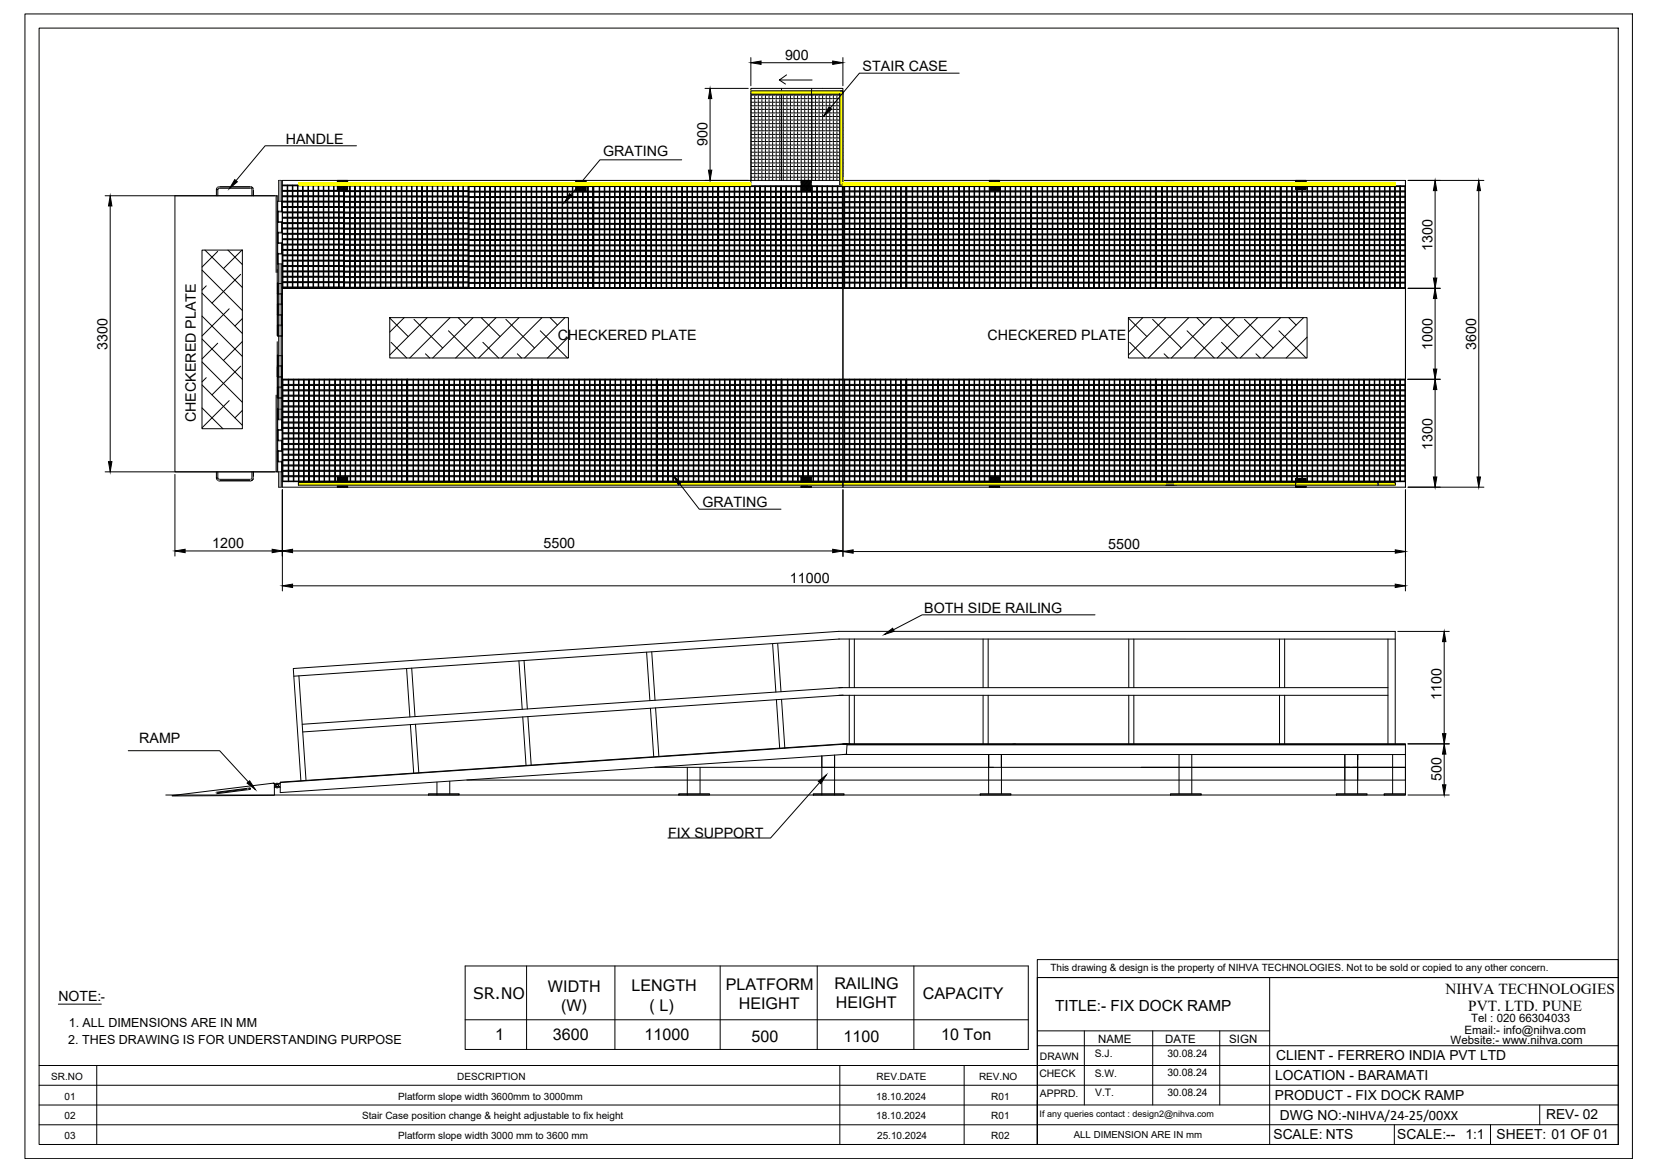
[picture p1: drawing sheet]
<svg xmlns="http://www.w3.org/2000/svg" width="1189mm" height="841mm" viewBox="0 0 1189 841" stroke-linecap="round" stroke-linejoin="round" font-family="sans-serif">
<!-- layer: 0 -->
<g fill="none" stroke="#000" stroke-width=".72">
<path d="M18 10h1153v821h-1153zM28 20h1133v801h-1133zM539 41v21M546 45h51M559 57l5 3M564 54l-5 3h24M605 41v21M688 53h-71l-21 25M506 63h31M509 71v51M539 67v1h2M539 69v2h2"/>
<path d="M539 72v1h2M539 74v2h2M539 77v2h2M539 79v2h2M542 67v1h1M542 69v2h1M542 72v1h1M542 74v2h1M542 77v2h1M542 79v2h1M544 67v1h2M544 69v2h2"/>
<path d="M544 72v1h2M544 74v2h2M544 77v2h2M544 79v2h2M547 67v1h1M547 69v2h1M547 72v1h1M547 74v2h1M547 77v2h1M547 79v2h1M549 67v1h2M549 69v2h2"/>
<path d="M549 72v1h2M549 74v2h2M549 77v2h2M549 79v2h2M552 67v1h2M552 69v2h2M552 72v1h2M552 74v2h2M552 77v2h2M552 79v2h2M554 67v1h2M554 69v2h2"/>
<path d="M554 72v1h2M554 74v2h2M554 77v2h2M554 79v2h2M557 67v1h2M557 69v2h2M557 72v1h2M557 74v2h2M557 77v2h2M557 79v2h2M559 67v1h2M559 69v2h2"/>
<path d="M559 72v1h2M559 74v2h2M559 77v2h2M559 79v2h2M561 63v66M562 67v1h2M562 69v2h2M562 72v1h2M562 74v2h2M562 77v2h2M562 79v2h2M565 67v1h1"/>
<path d="M565 69v2h1M565 72v1h1M565 74v2h1M565 77v2h1M565 79v2h1M567 67v1h2M567 69v2h2M567 72v1h2M567 74v2h2M567 77v2h2M567 79v2h2M570 67v1h2"/>
<path d="M570 69v2h2M570 72v1h2M570 74v2h2M570 77v2h2M570 79v2h2M572 67v1h2M572 69v2h2M572 72v1h2M572 74v2h2M572 77v2h2M572 79v2h2M575 67v1h2"/>
<path d="M575 69v2h2M575 72v1h2M575 74v2h2M575 77v2h2M575 79v2h2M577 67v1h2M577 69v2h2M577 72v1h2M577 74v2h2M577 77v2h2M577 79v2h2M580 67v1h2"/>
<path d="M580 69v2h2M580 72v1h2M580 74v2h2M580 77v2h2M580 79v2h2M582 63v66M583 67v1h1M583 69v2h1M583 72v1h1M583 74v2h1M583 77v2h1M583 79v2h1"/>
<path d="M585 67v1h2M585 69v2h2M585 72v1h2M585 74v2h2M585 77v2h2M585 79v2h2M588 67v1h2M588 69v2h2M588 72v1h2M588 74v2h2M588 77v2h2M588 79v2h2"/>
<path d="M590 67v1h2M590 69v2h2M590 72v1h2M590 74v2h2M590 77v2h2M590 79v2h2M593 67v1h2M593 69v2h2M593 72v1h2M593 74v2h2M593 77v2h2M593 79v2h2"/>
<path d="M595 67v1h2M595 69v2h2M595 72v1h2M595 74v2h2M595 77v2h2M595 79v2h2M598 67v1h2M598 69v2h2M598 72v1h2M598 74v2h2M598 77v2h2M598 79v2h2"/>
<path d="M600 67v1h2M600 69v2h2M600 72v1h2M600 74v2h2M600 77v2h2M600 79v2h2M603 68h.1M603 71h.1M603 73h.1M603 76h.1M603 79h.1M603 67v1"/>
<path d="M603 69v2M603 72v1M603 74v2M603 77v2M603 79v2M603 65h2v68h-3v-66M605 67v-2h-66v3h64M539 82v2h2M539 84v2h2M539 87v2h2M539 89v2h2M539 92v2h2"/>
<path d="M539 95v1h2M539 97v2h2M539 100v2h2M542 82v2h1M542 84v2h1M542 87v2h1M542 89v2h1M542 92v2h1M542 95v1h1M542 97v2h1M542 100v2h1M544 82v2h2"/>
<path d="M544 84v2h2M544 87v2h2M544 89v2h2M544 92v2h2M544 95v1h2M544 97v2h2M544 100v2h2M547 82v2h1M547 84v2h1M547 87v2h1M547 89v2h1M547 92v2h1"/>
<path d="M547 95v1h1M547 97v2h1M547 100v2h1M549 82v2h2M549 84v2h2M549 87v2h2M549 89v2h2M549 92v2h2M549 95v1h2M549 97v2h2M549 100v2h2M552 82v2h2"/>
<path d="M552 84v2h2M552 87v2h2M552 89v2h2M552 92v2h2M552 95v1h2M552 97v2h2M552 100v2h2M554 82v2h2M554 84v2h2M554 87v2h2M554 89v2h2M554 92v2h2"/>
<path d="M554 95v1h2M554 97v2h2M554 100v2h2M557 82v2h2M557 84v2h2M557 87v2h2M557 89v2h2M557 92v2h2M557 95v1h2M557 97v2h2M557 100v2h2M559 82v2h2"/>
<path d="M559 84v2h2M559 87v2h2M559 89v2h2M559 92v2h2M559 95v1h2M559 97v2h2M559 100v2h2M562 82v2h2M562 84v2h2M562 87v2h2M562 89v2h2M562 92v2h2"/>
<path d="M562 95v1h2M562 97v2h2M562 100v2h2M565 82v2h1M565 84v2h1M565 87v2h1M565 89v2h1M565 92v2h1M565 95v1h1M565 97v2h1M565 100v2h1M567 82v2h2"/>
<path d="M567 84v2h2M567 87v2h2M567 89v2h2M567 92v2h2M567 95v1h2M567 97v2h2M567 100v2h2M570 82v2h2M570 84v2h2M570 87v2h2M570 89v2h2M570 92v2h2"/>
<path d="M570 95v1h2M570 97v2h2M570 100v2h2M572 82v2h2M572 84v2h2M572 87v2h2M572 89v2h2M572 92v2h2M572 95v1h2M572 97v2h2M572 100v2h2M575 82v2h2"/>
<path d="M575 84v2h2M575 87v2h2M575 89v2h2M575 92v2h2M575 95v1h2M575 97v2h2M575 100v2h2M577 82v2h2M577 84v2h2M577 87v2h2M577 89v2h2M577 92v2h2"/>
<path d="M577 95v1h2M577 97v2h2M577 100v2h2M580 82v2h2M580 84v2h2M580 87v2h2M580 89v2h2M580 92v2h2M580 95v1h2M580 97v2h2M580 100v2h2M583 82v2h1"/>
<path d="M583 84v2h1M583 87v2h1M583 89v2h1M583 92v2h1M583 95v1h1M583 97v2h1M583 100v2h1M585 82v2h2M585 84v2h2M585 87v2h2M585 89v2h2M585 92v2h2"/>
<path d="M585 95v1h2M585 97v2h2M585 100v2h2M588 82v2h2M588 84v2h2M588 87v2h2M588 89v2h2M588 92v2h2M588 95v1h2M588 97v2h2M588 100v2h2M590 82v2h2"/>
<path d="M590 84v2h2M590 87v2h2M590 89v2h2M590 92v2h2M590 95v1h2M590 97v2h2M590 100v2h2M593 82v2h2M593 84v2h2M593 87v2h2M593 89v2h2M593 92v2h2"/>
<path d="M593 95v1h2M593 97v2h2M593 100v2h2M595 82v2h2M595 84v2h2M595 87v2h2M595 89v2h2M595 92v2h2M595 95v1h2M595 97v2h2M595 100v2h2M598 82v2h2"/>
<path d="M598 84v2h2M598 87v2h2M598 89v2h2M598 92v2h2M598 95v1h2M598 97v2h2M598 100v2h2M600 82v2h2M600 84v2h2M600 87v2h2M600 89v2h2M600 92v2h2"/>
<path d="M600 95v1h2M600 97v2h2M600 100v2h2M603 81h.1M603 84h.1M603 86h.1M603 87v2h2M603 89v2h2M603 92v2h2M603 95v1h2M603 97v2h2M603 100v2h2"/>
<path d="M603 82v2M603 84v2M256 105h-66l-21 25M489 115h-59l-20 25M539 102v2h2M539 105v2h2M539 107v2h2M539 110v2h2M539 112v2h2M539 115v2h2M539 118v1h2M542 102v2h1"/>
<path d="M542 105v2h1M542 107v2h1M542 110v2h1M542 112v2h1M542 115v2h1M542 118v1h1M544 102v2h2M544 105v2h2M544 107v2h2M544 110v2h2M544 112v2h2M544 115v2h2"/>
<path d="M544 118v1h2M547 102v2h1M547 105v2h1M547 107v2h1M547 110v2h1M547 112v2h1M547 115v2h1M547 118v1h1M549 102v2h2M549 105v2h2M549 107v2h2M549 110v2h2"/>
<path d="M549 112v2h2M549 115v2h2M549 118v1h2M552 102v2h2M552 105v2h2M552 107v2h2M552 110v2h2M552 112v2h2M552 115v2h2M552 118v1h2M554 102v2h2M554 105v2h2"/>
<path d="M554 107v2h2M554 110v2h2M554 112v2h2M554 115v2h2M554 118v1h2M557 102v2h2M557 105v2h2M557 107v2h2M557 110v2h2M557 112v2h2M557 115v2h2M557 118v1h2"/>
<path d="M559 102v2h2M559 105v2h2M559 107v2h2M559 110v2h2M559 112v2h2M559 115v2h2M559 118v1h2M562 102v2h2M562 105v2h2M562 107v2h2M562 110v2h2M562 112v2h2"/>
<path d="M562 115v2h2M562 118v1h2M565 102v2h1M565 105v2h1M565 107v2h1M565 110v2h1M565 112v2h1M565 115v2h1M565 118v1h1M567 102v2h2M567 105v2h2M567 107v2h2"/>
<path d="M567 110v2h2M567 112v2h2M567 115v2h2M567 118v1h2M570 102v2h2M570 105v2h2M570 107v2h2M570 110v2h2M570 112v2h2M570 115v2h2M570 118v1h2M572 102v2h2"/>
<path d="M572 105v2h2M572 107v2h2M572 110v2h2M572 112v2h2M572 115v2h2M572 118v1h2M575 102v2h2M575 105v2h2M575 107v2h2M575 110v2h2M575 112v2h2M575 115v2h2"/>
<path d="M575 118v1h2M577 102v2h2M577 105v2h2M577 107v2h2M577 110v2h2M577 112v2h2M577 115v2h2M577 118v1h2M580 102v2h2M580 105v2h2M580 107v2h2M580 110v2h2"/>
<path d="M580 112v2h2M580 115v2h2M580 118v1h2M583 102v2h1M583 105v2h1M583 107v2h1M583 110v2h1M583 112v2h1M583 115v2h1M583 118v1h1M585 102v2h2M585 105v2h2"/>
<path d="M585 107v2h2M585 110v2h2M585 112v2h2M585 115v2h2M585 118v1h2M588 102v2h2M588 105v2h2M588 107v2h2M588 110v2h2M588 112v2h2M588 115v2h2M588 118v1h2"/>
<path d="M590 102v2h2M590 105v2h2M590 107v2h2M590 110v2h2M590 112v2h2M590 115v2h2M590 118v1h2M593 102v2h2M593 105v2h2M593 107v2h2M593 110v2h2M593 112v2h2"/>
<path d="M593 115v2h2M593 118v1h2M595 102v2h2M595 105v2h2M595 107v2h2M595 110v2h2M595 112v2h2M595 115v2h2M595 118v1h2M598 102v2h2M598 105v2h2M598 107v2h2"/>
<path d="M598 110v2h2M598 112v2h2M598 115v2h2M598 118v1h2M600 102v2h2M600 105v2h2M600 107v2h2M600 110v2h2M600 112v2h2M600 115v2h2M600 118v1h2M603 102v2h2"/>
<path d="M603 105v2h2M603 107v2h2M603 110v2h2M603 112v2h2M603 115v2h2M603 118v1h2M155 136h1l1-1h23l1 1v4M155 136v4M156 134l-1 2M156 136v4M157 134h23l2 1v5v-4l-2-2zM157 134h-1"/>
<path d="M203 133h44h-44h44v73h-44M203 137h44h-44M203 129h805v221h-805zM206 133v73zM210 133v73zM213 133l1 73zM214 131h325M217 133v73zM221 133v73zM225 133v73zM228 133l1 73zM232 133v73z"/>
<path d="M236 133v73zM239 133l1 73zM242 129v2M242 133v4M242 133h.1M242 129v1M243 129l-1 1M243 133l-1 1M243 133v73zM243 129l-1 2M244 129l-2 2M244 133l-2 2"/>
<path d="M244 129l-1 2M245 129l-2 2M245 133l-3 3M245 129l-1 2M246 129l-2 2M246 133l-4 4M246 129l-1 2M247 129l-2 2M247 133h89v74h-89zM247 133h89zM247 133v74zM247 137h89v1h-89z"/>
<path d="M247 133v73zM247 133l-4 4M247 129l-1 2M248 129l-2 2M248 133l-4 4M248 129l-1 2M249 129l-2 2M249 133l-4 4M249 129l-1 2M249 129v2M249 133v4h-7M249 130v1"/>
<path d="M249 133l-3 4M249 134l-2 3M249 135l-1 2M249 136v1M249 130l-1 1M249 131h.1M249 134l-3 3M249 135l-2 2M249 136l-1 1M251 133v74zM255 133v74zM258 133l1 74z"/>
<path d="M262 133v74zM266 133v74zM269 133l1 74zM273 133v74zM277 133v74zM280 133l1 74zM284 133l1 74zM288 133v74zM292 133v74zM295 133l1 74zM299 133v74zM303 133v74z"/>
<path d="M306 133l1 74zM310 133v74zM314 133v74zM317 133l1 74zM321 133v74zM325 133v74zM328 133l1 74zM332 133v74zM336 133v74zM336 133h90v74h-90zM336 133l90 1zM336 133l1 74z"/>
<path d="M336 137h90v1h-90zM340 133l1 74zM344 133v74zM348 133v74zM351 133l1 74zM355 133v74zM359 133v74zM362 133l1 74zM366 133v74zM370 133v74zM374 133v74zM377 133l1 74z"/>
<path d="M381 133v74zM385 133v74zM388 133l1 74zM392 133l1 74zM396 133v74zM400 133v74zM403 133l1 74zM407 133v74zM411 133v74zM413 137h7M413 133v4M413 130h.1"/>
<path d="M413 133h.1M414 130h-1M414 133l-1 1M414 133l1 74zM414 130l-1 1M415 130l-2 1M415 133l-2 2M415 130l-1 1M416 130l-2 1M416 133l-3 3M416 130l-1 1M417 130l-2 1"/>
<path d="M417 133l-4 4M417 130l-1 1M418 130l-2 1M418 133l-4 4M418 133v74zM418 130l-1 1M419 130l-2 1M419 133l-4 4M419 130l-1 1M420 130l-2 1M420 133l-4 4M420 130l-1 1"/>
<path d="M420 130v1M420 133l-3 4M420 134l-2 3M420 135l-1 2M420 136v1M420 131h.1M420 134l-3 3M420 135l-2 2M420 136l-1 1M420 137h.1M420 133v4M420 130h-7v1"/>
<path d="M422 133v74zM425 133l1 74zM426 133h89v74h-89zM426 133l89 1zM426 133v74zM426 137h89v1h-89zM430 133v74zM434 133v74zM437 133l1 74zM441 133v74zM445 133v74zM448 133l1 74z"/>
<path d="M452 133v74zM456 133v74zM459 133l1 74zM463 133l1 74zM467 133v74zM471 133v74zM474 133l1 74zM478 133v74zM482 133v74zM485 133l1 74zM489 133l1 74zM493 133v74z"/>
<path d="M497 133v74zM500 133l1 74zM504 133v74zM508 133v74zM511 133l1 74zM515 133v74zM515 133h90v74h-90zM515 133l90 1zM515 133l1 74zM515 137h90v1h-90zM519 133l1 74zM523 133v74z"/>
<path d="M527 133v74zM530 133l1 74zM534 133v74zM538 133v74zM539 134v-71h66v287M539 120v2h2M539 123v2h2M539 125v2h2M539 128v1M541 133l1 74zM542 120v2h1M542 123v2h1"/>
<path d="M542 125v2h1M542 128v1M544 120v2h2M544 123v2h2M544 125v2h2M544 128v1M545 133v74zM547 120v2h1M547 123v2h1M547 125v2h1M547 128v1M549 133v74z"/>
<path d="M549 120v2h2M549 123v2h2M549 125v2h2M549 128v1M552 120v2h2M552 123v2h2M552 125v2h2M552 128v1M553 133v74zM554 120v2h2M554 123v2h2M554 125v2h2"/>
<path d="M554 128v1M556 133l1 74zM557 120v2h2M557 123v2h2M557 125v2h2M557 128v1M559 120v2h2M559 123v2h2M559 125v2h2M559 128v1M560 133l1 74zM562 120v2h2"/>
<path d="M562 123v2h2M562 125v2h2M562 128v1M564 133v74zM565 120v2h1M565 123v2h1M565 125v2h1M565 128v1M567 120v2h2M567 123v2h2M567 125v2h2M567 128v1"/>
<path d="M568 133v74zM570 120v2h2M570 123v2h2M570 125v2h2M570 128v1M571 133l1 74zM572 120v2h2M572 123v2h2M572 125v2h2M572 128v1M575 133v4M575 137h7"/>
<path d="M575 133v74zM575 120v2h2M575 123v2h2M575 125v2h2M575 128v3M575 129v1M576 129l-1 2M577 129l-2 3M577 120v2h2M577 123v2h2M577 125v2h2M577 128v1"/>
<path d="M578 129l-3 4M579 133v74zM579 129l-4 5M580 129l-5 6M580 120v2h2M580 123v2h2M580 125v2h2M580 128v1M581 129l-6 7M582 129l-7 8M582 129v2l-5 6M582 133v4"/>
<path d="M582 130l-6 7M582 132l-4 5M582 133l-3 4M582 134l-2 3M582 135l-1 2M582 136v1M582 130l-7 7M582 131l-6 6M582 132l-5 5M582 133l-4 4M582 134l-3 3M582 135l-2 2"/>
<path d="M582 136l-1 1M582 133l1 74zM583 120v2h1M583 123v2h1M583 125v2h1M583 128v1M585 120v2h2M585 123v2h2M585 125v2h2M585 128v1M586 133v74zM588 120v2h2"/>
<path d="M588 123v2h2M588 125v2h2M588 128v1M590 133v74zM590 120v2h2M590 123v2h2M590 125v2h2M590 128v1M593 120v2h2M593 123v2h2M593 125v2h2M593 128v1"/>
<path d="M593 133l1 74zM595 120v2h2M595 123v2h2M595 125v2h2M595 128v1M597 133v74zM598 120v2h2M598 123v2h2M598 125v2h2M598 128v1M600 120v2h2M600 123v2h2"/>
<path d="M600 125v2h2M600 128v1M601 133v74zM603 120v2h2M603 123v2h2M603 125v2h2M603 128v1M604 133l1 74zM605 133h105M605 134h.1M605 133h.1M605 138h.1"/>
<path d="M605 137h.1M605 131h.1M606 133h44l-44 1M606 133v74zM606 137h44v1h-44M609 133l1 74zM613 133v74zM617 133v74zM620 133l1 74zM624 133l1 74zM628 133v74zM632 133v74z"/>
<path d="M635 133l1 74zM639 133v74zM643 133v74zM646 133l1 74zM650 133v74zM650 133h90v74h-90zM650 133l90 1zM650 133l1 74zM650 137h90v1h-90zM654 133l1 74zM658 133l1 74zM662 133v74z"/>
<path d="M665 133l1 74zM669 133l1 74zM673 133v74zM676 133l1 74zM680 133l1 74zM684 133v74zM688 133v74zM692 133v74zM695 133l1 74zM699 133v74zM703 133v74zM706 133l1 74z"/>
<path d="M710 129h7v8h-7zM710 133v74zM710 129v1M711 129l-1 2M711 129l-1 2h-105M712 129l-2 3M713 129l-3 4M714 133v74zM714 129l-4 5M715 129l-5 6M716 129l-6 7M717 129l-7 8"/>
<path d="M717 130l-6 7M717 131l-5 6M717 132l-4 5M717 133l-3 4M717 134l-2 3M717 135l-1 2M717 136v1M717 130l-7 7M717 131l-6 6M717 132l-5 5M717 133l-4 4M717 134l-3 3"/>
<path d="M717 135l-2 2M717 136l-1 1M717 137h.1M717 131h213M717 133l1 74zM721 133v74zM725 133v74zM728 133l1 74zM732 133v74zM736 133v74zM739 133l1 74zM740 133h89v74h-89z"/>
<path d="M740 133l89 1zM740 133v74zM740 137h89v1h-89zM744 133v74zM748 133v74zM751 133l1 74zM755 133v74zM759 133v74zM762 133l1 74zM766 133v74zM770 133v74zM773 133l1 74z"/>
<path d="M777 133l1 74zM781 133v74zM785 133v74zM788 133l1 74zM792 133v74zM796 133v74zM799 133l1 74zM803 133l1 74zM807 133v74zM811 133v74zM814 133l1 74zM818 133v74z"/>
<path d="M822 133v74zM825 133l1 74zM829 133v74zM829 133h90v74h-90zM829 133l90 1zM829 133l1 74zM829 137h90v1h-90zM834 133v74zM837 133l1 74zM841 133v74zM845 133v74zM848 133l1 74z"/>
<path d="M852 133v74zM856 133v74zM859 133l1 74zM863 133v74zM867 133v74zM871 133v74zM874 133l1 74zM878 133v74zM882 133v74zM885 133l1 74zM889 133v74zM893 133v74z"/>
<path d="M896 133l1 74zM900 133l1 74zM904 133v74zM907 133l1 74zM911 133l1 74zM915 133v74zM918 133l1 74zM919 133h89v74h-89zM919 133l89 1zM919 133v74zM919 137h89v1h-89zM923 133v74z"/>
<path d="M927 133v74zM930 129v7h7v-7h-7v7h7v-7M930 129v1M930 133l1 74zM931 129l-1 2M932 129l-2 3M933 129l-3 4h-213M933 129l-3 4M934 129l-4 5M934 133v74zM935 129l-5 6M936 129l-6 7"/>
<path d="M937 129l-6 7M937 131h64v2h-64M937 130l-5 6M937 131l-4 5M937 132l-3 4M937 133l-2 3M937 134l-1 2M937 135v1M937 130l-6 6M937 131l-5 5M937 132l-4 4M937 133l-3 3"/>
<path d="M937 134l-2 2M937 135l-1 1M937 136h.1M938 133v74zM941 133l1 74zM945 133v74zM949 133v74zM952 133l1 74zM956 133l1 74zM960 133v74zM964 133v74zM967 133l1 74z"/>
<path d="M971 133v74zM975 133v74zM978 133l1 74zM982 133l1 74zM986 133v74zM990 133v74zM993 133l1 74zM997 133v74zM1001 133v74zM1004 133l1 74zM1008 133v74zM1010 129h55"/>
<path d="M1030 137v63M1061 137v205M75 140h123M79 148v183M126 140v199h72M199 152v7zM199 152v-12h-1v56M199 159v8M199 152h48v1h-44M199 160h3v7h-3zM199 144h3v8h-3zM199 159h.1"/>
<path d="M199 152h.1M199 152v7M199 159h1M200 152v7h3M200 144v-15h2v15M200 152h.1M200 159v1M202 152h.1M202 159v1M202 160h.1M202 144h.1M203 160h44h-44"/>
<path d="M203 156h44v1h-44M203 148h44v1h-44M203 145h44v-1h-44v8M203 140h44v1h-44M203 160v7M247 160h89v1h-89zM247 156h89v1h-89zM247 152h89v1h-89zM247 148h89v1h-89zM247 144h89v1h-89zM247 141h89h-89zM336 156h90v1h-90z"/>
<path d="M336 153h90h-90zM336 149h90h-90zM336 145h90v1h-90zM336 141h90v1h-90zM426 156h89v1h-89zM426 153h89h-89zM426 149h89h-89zM426 145h89v1h-89zM426 141h89v1h-89zM515 156h90v1h-90zM515 153h90h-90zM515 149h90h-90z"/>
<path d="M515 145h90v1h-90zM515 141h90v1h-90zM605 156h45v1h-45M605 153h.1M605 151h.1M605 149h.1M605 145h.1M605 142h.1M605 141h.1M605 155h.1M606 152h44v1h-44M606 149h44h-44"/>
<path d="M606 145h44h-44M606 141h44v1h-44M650 141h90v1h-90zM650 145h90h-90zM650 149h90h-90zM650 152h90v1h-90zM650 156h90v1h-90zM740 141h89v1h-89zM740 145h89h-89zM740 149h89h-89zM740 152h89v1h-89zM740 156h89v1h-89z"/>
<path d="M829 141h90v1h-90zM829 145h90h-90zM829 149h90h-90zM829 152h90v1h-90zM829 156h90v1h-90zM919 141h89v1h-89zM919 145h89h-89zM919 149h89h-89zM919 152h89v1h-89zM919 156h89v1h-89zM145 179h29v129h-29zM147 179l27 27"/>
<path d="M164 179l10 11M174 179l-14 14M199 174v8M199 175h3v7h-3zM199 167v7v-7M199 174h.1M199 167h.1M200 167h-1v7h1M200 167h.1M200 174v1M202 167h.1M202 174v1"/>
<path d="M202 175h.1M203 167h-3v7h3M203 173v34v-31M203 179h44v1h-44M203 175h44v1h-44M203 171h44v1h-44M203 167h44v1h-44M203 164h44h-44M203 175v7M247 179h89v1h-89zM247 175h89v1h-89zM247 171h89v1h-89z"/>
<path d="M247 168h89h-89zM247 164h89v1h-89zM336 180h90h-90zM336 176h90h-90zM336 172h90v1h-90zM336 168h90v1h-90zM336 164h90v1h-90zM336 160h90v1h-90zM426 180h89h-89zM426 176h89h-89zM426 172h89v1h-89zM426 168h89v1h-89z"/>
<path d="M426 164h89v1h-89zM426 160h89v1h-89zM515 180h90h-90zM515 176h90h-90zM515 172h90v1h-90zM515 168h90v1h-90zM515 164h90v1h-90zM515 160h90v1h-90zM605 160h45v1h-45M605 164h45v1h-45M605 168h45v1h-45M605 172h45h-45"/>
<path d="M605 176h45h-45M605 179h45v1h-45M605 173h.1M650 160h90v1h-90zM650 164h90v1h-90zM650 168h90v1h-90zM650 172h90h-90zM650 176h90h-90zM650 179h90v1h-90zM740 160h89v1h-89zM740 164h89v1h-89zM740 168h89v1h-89z"/>
<path d="M740 172h89h-89zM740 176h89h-89zM740 179h89v1h-89zM829 160h90v1h-90zM829 164h90v1h-90zM829 168h90v1h-90zM829 172h90h-90zM829 176h90h-90zM829 179h90v1h-90zM919 160h89v1h-89zM919 164h89v1h-89zM919 168h89v1h-89z"/>
<path d="M919 172h89h-89zM919 176h89h-89zM919 179h89v1h-89zM145 194l29 29M156 180l-11 12M173 197l-21 20M199 182v7zM199 189v14M199 189h.1M199 182h.1M199 182v7M199 182h4"/>
<path d="M199 189h1M200 182v7h3M200 182h.1M200 189v112M202 182h.1M202 189v112M203 198h44v1h-44M203 194h44v1h-44M203 191h44h-44M203 187h44h-44M203 183h44v1h-44M247 198h89v1h-89z"/>
<path d="M247 195h89h-89zM247 191h89h-89zM247 187h89v1h-89zM247 183h89v1h-89zM336 199h90v1h-90zM336 195h90v1h-90zM336 191h90v1h-90zM336 187h90v1h-90zM336 183h90v1h-90zM426 199h89v1h-89zM426 195h89v1h-89zM426 191h89v1h-89z"/>
<path d="M426 187h89v1h-89zM426 183h89v1h-89zM515 199h90v1h-90zM515 195h90v1h-90zM515 191h90v1h-90zM515 187h90v1h-90zM515 183h90v1h-90zM605 183h45v1h-45M605 187h45v1h-45M605 191h45v1h-45M605 195h45v1h-45M605 199h45h-45"/>
<path d="M650 183h90v1h-90zM650 187h90v1h-90zM650 191h90v1h-90zM650 195h90v1h-90zM650 199h90h-90zM740 183h89v1h-89zM740 187h89v1h-89zM740 191h89v1h-89zM740 195h89v1h-89zM740 199h89h-89zM829 183h90v1h-90zM829 187h90v1h-90z"/>
<path d="M829 191h90v1h-90zM829 195h90v1h-90zM829 199h90h-90zM919 183h89v1h-89zM919 187h89v1h-89zM919 191h89v1h-89zM919 195h89v1h-89zM919 199h89h-89zM145 210l29 29M148 205l-3 3M199 203v8zM199 211v8"/>
<path d="M199 211h3v7h-3zM199 211h.1M199 203h.1M199 219v7v-7M199 219h.1M199 203v8M199 211h1M199 203h1M200 219v7h3M200 219h-1v7h1M200 219h3M202 218h.1"/>
<path d="M202 211h.1M203 203h-3v8h3M203 207h89zM203 202h44v1h-44M203 211v7M247 206l89 1zM247 202h89v1h-89zM292 207h90zM336 207h90zM336 203h90h-90zM382 207h89zM426 207h89z"/>
<path d="M426 203h89h-89zM471 207h90zM515 207h90zM515 203h90h-90zM561 207h89zM605 202h45v1h-45M650 207h90zM650 202h90v1h-90zM740 207h89zM740 202h89v1h-89zM829 207h90zM829 202h90v1h-90z"/>
<path d="M919 207h89zM919 202h89v1h-89zM1010 207h23M1030 214v51M145 227l29 29M164 222l-19 19M174 229l-5 5M199 226v8M199 226h3v7h-3zM199 226h.1M199 234v7v-7M199 234h.1"/>
<path d="M200 234v7h3M200 234h-1v7h1M200 234h3M202 233h.1M202 226h.1M203 226v7M280 228h128v29h-128zM280 228l13 14M290 228l-10 10M297 229l21 21M306 228l-26 27M322 237l19 20"/>
<path d="M323 228l-29 29M329 228l5 5M339 228l-29 29M345 228l14 14M356 228l-29 29M363 229l21 21M372 228l-29 29M388 237l19 20M389 228l-29 29M395 228l5 5M405 228l-29 29M810 228h128v29h-128z"/>
<path d="M810 228l13 14M820 228l-10 10M827 229l21 21M836 228l-26 27M852 237l19 20M853 228l-29 29M859 228l5 5M869 228l-29 29M875 228l14 14M886 228l-29 29M893 229l20 21M902 228l-29 29"/>
<path d="M918 237l19 20M919 228l-29 29M925 228l5 5M935 228l-29 29M145 243l29 29M145 260l29 29M156 246l-11 12M174 245l-14 14M199 255v7zM199 245v10M199 255h.1M199 241h4"/>
<path d="M199 241h.1M199 255v7M199 255h1M203 255h-3v7h3M281 246l11 11M305 254l3 3M346 246l12 11M371 254l3 3M408 242l-15 15M810 246l12 11M835 254l3 3M876 246l12 11"/>
<path d="M901 254l3 3M938 242l-15 15M145 276l29 29M148 271l-3 3M173 263l-21 20M199 262v16M199 271h3v7h-3zM199 262h.1M199 263v7v-7M199 270h.1M199 263h.1M199 278v7v-7"/>
<path d="M199 278h.1M199 263h4M199 262h1M200 263v7h3M200 263h-1v7h1M200 278v7h3M200 278h-1v7h1M200 263h3M200 278h3M202 278h.1M202 271h.1M202 263v7"/>
<path d="M203 272h89v74h-89zM203 272l89 1zM203 272v74zM203 280h89h-89zM203 276h89v1h-89zM203 271v7M203 273h805M203 263h-4v7M207 272v74zM210 272l1 74zM214 272l1 74zM218 272v74z"/>
<path d="M222 272v74zM225 272l1 74zM229 272v74zM233 272v74zM236 272l1 74zM240 272l1 74zM244 272v74zM248 272v74zM251 272l1 74zM255 272v74zM259 272v74zM262 272l1 74z"/>
<path d="M266 272v74zM270 272v74zM273 272l1 74zM277 272v74zM281 272v74zM284 272l1 74zM288 272v74zM292 272v74zM292 272h90v74h-90zM292 272l90 1zM292 272l1 74zM292 280h90h-90z"/>
<path d="M292 276h90v1h-90zM296 272l1 74zM300 272v74zM304 272v74zM307 272l1 74zM311 272v74zM315 272v74zM318 272l1 74zM322 272v74zM326 272v74zM330 272v74zM333 272l1 74z"/>
<path d="M337 272v74zM341 272v74zM344 272l1 74zM348 272v74zM352 272v74zM356 272v74zM359 272l1 74zM363 272v74zM367 272v74zM370 272l1 74zM374 272v74zM378 272v74z"/>
<path d="M381 272l1 74zM382 272h89v74h-89zM382 272l89 1zM382 272v74zM382 280h89h-89zM382 276h89v1h-89zM386 272v74zM390 272v74zM393 272l1 74zM397 272v74zM401 272v74zM404 272l1 74z"/>
<path d="M408 272v74zM412 272v74zM415 272l1 74zM419 272l1 74zM423 272v74zM427 272v74zM430 272l1 74zM434 272v74zM438 272v74zM441 272l1 74zM445 272l1 74zM449 272v74z"/>
<path d="M452 272l1 74zM456 272l1 74zM460 272v74zM463 272l1 74zM467 272l1 74zM471 272v74zM471 272h90v74h-90zM471 272l90 1zM471 272l1 74zM471 280h90h-90zM471 276h90v1h-90zM475 272l1 74z"/>
<path d="M479 272v74zM483 272v74zM486 272l1 74zM490 272v74zM494 272v74zM497 272l1 74zM501 272v74zM505 272v74zM509 272v74zM512 272l1 74zM516 272v74zM520 272v74z"/>
<path d="M523 272l1 74zM527 272l1 74zM531 272v74zM535 272v74zM538 272l1 74zM542 272v74zM546 272v74zM549 272l1 74zM553 272v74zM557 272v74zM560 272l1 74zM561 272h89v74h-89z"/>
<path d="M561 272l89 1zM561 272v74zM561 280h89h-89zM561 276h89v1h-89zM565 272v74zM569 272v74zM572 272l1 74zM576 272v74zM580 272v74zM583 272l1 74zM587 272v74zM591 272v74z"/>
<path d="M594 272l1 74zM598 272l1 74zM602 272v74zM606 272v74zM609 272l1 74zM613 272v74zM617 272v74zM620 272l1 74zM624 272l1 74zM628 272v74zM632 272v74zM635 272l1 74z"/>
<path d="M639 272v74zM643 272v74zM646 272l1 74zM650 272v74zM650 272h90v74h-90zM650 272l90 1zM650 272l1 74zM650 280h90h-90zM650 276h90v1h-90zM654 272l1 74zM658 272l1 74zM662 272v74z"/>
<path d="M665 272l1 74zM669 272l1 74zM673 272v74zM676 272l1 74zM680 272l1 74zM684 272v74zM688 272v74zM692 272v74zM695 272l1 74zM699 272v74zM703 272v74zM706 272l1 74z"/>
<path d="M710 272v74zM714 272v74zM717 272l1 74zM721 272v74zM725 272v74zM728 272l1 74zM732 272v74zM736 272v74zM739 272l1 74zM740 272h89v74h-89zM740 272l89 1zM740 272v74z"/>
<path d="M740 280h89h-89zM740 276h89v1h-89zM744 272v74zM748 272v74zM751 272l1 74zM755 272v74zM759 272v74zM762 272l1 74zM766 272v74zM770 272v74zM773 272l1 74zM777 272l1 74z"/>
<path d="M781 272v74zM785 272v74zM788 272l1 74zM792 272v74zM796 272v74zM799 272l1 74zM803 272l1 74zM807 272v74zM811 272v74zM814 272l1 74zM818 272v74zM822 272v74z"/>
<path d="M825 272l1 74zM829 272v74zM829 272h90v74h-90zM829 272l90 1zM829 272l1 74zM829 280h90h-90zM829 276h90v1h-90zM834 272v74zM837 272l1 74zM841 272v74zM845 272v74zM848 272l1 74z"/>
<path d="M852 272v74zM856 272v74zM859 272l1 74zM863 272v74zM867 272v74zM871 272v74zM874 272l1 74zM878 272v74zM882 272v74zM885 272l1 74zM889 272v74zM893 272v74z"/>
<path d="M896 272l1 74zM900 272l1 74zM904 272v74zM907 272l1 74zM911 272l1 74zM915 272v74zM918 272l1 74zM919 272h89v74h-89zM919 272l89 1zM919 272v74zM919 280h89h-89zM919 276h89v1h-89z"/>
<path d="M923 272v74zM927 272v74zM930 272l1 74zM934 272v74zM938 272v74zM941 272l1 74zM945 272v74zM949 272v74zM952 272l1 74zM956 272l1 74zM960 272v74zM964 272v74z"/>
<path d="M967 272l1 74zM971 272v74zM975 272v74zM978 272l1 74zM982 272l1 74zM986 272v74zM990 272v74zM993 272l1 74zM997 272v74zM1001 272v74zM1004 272l1 74zM1008 272v74z"/>
<path d="M1010 272h23M1030 280v62M145 293l15 15M164 287l-19 20M174 295l-5 5M198 284v55h1v-8M199 294v7zM199 284v10M199 294h.1M199 286h4M199 285h.1M199 294v7"/>
<path d="M199 294h1M203 294h-3v7h3M203 299h89v1h-89zM203 295h89v1h-89zM203 291h89v1h-89zM203 287h89v1h-89zM203 284h89h-89zM292 299h90v1h-90zM292 295h90v1h-90zM292 291h90v1h-90zM292 287h90v1h-90zM292 284h90h-90z"/>
<path d="M382 299h89v1h-89zM382 295h89v1h-89zM382 291h89v1h-89zM382 287h89v1h-89zM382 284h89h-89zM471 299h90v1h-90zM471 295h90v1h-90zM471 291h90v1h-90zM471 287h90v1h-90zM471 284h90h-90zM561 299h89v1h-89zM561 295h89v1h-89z"/>
<path d="M561 291h89v1h-89zM561 287h89v1h-89zM561 284h89h-89zM650 299h90v1h-90zM650 295h90v1h-90zM650 291h90v1h-90zM650 287h90v1h-90zM650 284h90h-90zM740 299h89v1h-89zM740 295h89v1h-89zM740 291h89v1h-89zM740 287h89v1h-89z"/>
<path d="M740 284h89h-89zM829 299h90v1h-90zM829 295h90v1h-90zM829 291h90v1h-90zM829 287h90v1h-90zM829 284h90h-90zM919 299h89v1h-89zM919 295h89v1h-89zM919 291h89v1h-89zM919 287h89v1h-89zM919 284h89h-89zM199 301v8"/>
<path d="M199 316v8M199 316h3v7h-3zM199 301h3v7h-3zM199 301h.1M199 309v7v-7M199 316h.1M199 309h.1M199 301h1M200 309v7h3M200 309h-1v7h1M200 309h3M200 308v1"/>
<path d="M200 316h.1M202 308v1M202 316h.1M202 308h.1M202 301h.1M203 318h89v1h-89zM203 314h89v1h-89zM203 311h89h-89zM203 307h89h-89zM203 303h89v1h-89zM203 316v7M203 301v7"/>
<path d="M292 318h90v1h-90zM292 314h90v1h-90zM292 311h90h-90zM292 307h90h-90zM292 303h90v1h-90zM382 318h89v1h-89zM382 314h89v1h-89zM382 311h89h-89zM382 307h89h-89zM382 303h89v1h-89zM471 318h90v1h-90zM471 314h90v1h-90z"/>
<path d="M471 311h90h-90zM471 307h90h-90zM471 303h90v1h-90zM561 318h89v1h-89zM561 314h89v1h-89zM561 311h89h-89zM561 307h89h-89zM561 303h89v1h-89zM650 318h90v1h-90zM650 314h90v1h-90zM650 311h90h-90zM650 307h90h-90z"/>
<path d="M650 303h90v1h-90zM740 318h89v1h-89zM740 314h89v1h-89zM740 311h89h-89zM740 307h89h-89zM740 303h89v1h-89zM829 318h90v1h-90zM829 314h90v1h-90zM829 311h90h-90zM829 307h90h-90zM829 303h90v1h-90zM919 318h89v1h-89z"/>
<path d="M919 314h89v1h-89zM919 311h89h-89zM919 307h89h-89zM919 303h89v1h-89zM75 339h122M155 339v4h1l1 1h23l1-1v-4M156 339v4M199 331h3v8h-3zM199 324v7v-7M199 331h.1M199 324h.1M200 324v7h3"/>
<path d="M200 324h-1v7h1M200 324h3M200 339v11h2v-11M200 323v1M200 331h.1M202 323v1M202 331h.1M202 323h.1M202 339h.1M203 337h89v1h-89zM203 334h89h-89zM203 330h89v1h-89z"/>
<path d="M203 326h89v1h-89zM203 322h89v1h-89zM203 331v8M292 337h90v1h-90zM292 334h90h-90zM292 330h90v1h-90zM292 326h90v1h-90zM292 322h90v1h-90zM382 337h89v1h-89zM382 334h89h-89zM382 330h89v1h-89zM382 326h89v1h-89z"/>
<path d="M382 322h89v1h-89zM471 337h90v1h-90zM471 334h90h-90zM471 330h90v1h-90zM471 326h90v1h-90zM471 322h90v1h-90zM561 337h89v1h-89zM561 334h89h-89zM561 330h89v1h-89zM561 326h89v1h-89zM561 322h89v1h-89zM650 337h90v1h-90z"/>
<path d="M650 334h90h-90zM650 330h90v1h-90zM650 326h90v1h-90zM650 322h90v1h-90zM740 337h89v1h-89zM740 334h89h-89zM740 330h89v1h-89zM740 326h89v1h-89zM740 322h89v1h-89zM829 337h90v1h-90zM829 334h90h-90zM829 330h90v1h-90z"/>
<path d="M829 326h90v1h-90zM829 322h90v1h-90zM919 337h89v1h-89zM919 334h89h-89zM919 330h89v1h-89zM919 326h89v1h-89zM919 322h89v1h-89zM126 340v59M155 343l1 2M156 345h1M157 345h23l2-1v-5v4l-1 2zM203 345l89 1z"/>
<path d="M203 341h89v1h-89zM203 351v73M242 342h7v8h-7zM242 342v1M243 342l-1 1M243 342l-1 2M244 342l-2 2M244 342l-2 3M245 342l-3 3M245 342l-3 4M246 342l-4 4M246 342l-4 5"/>
<path d="M247 342l-5 5M247 342l-5 6M248 342l-6 6M248 342l-6 7M249 342l-7 7M249 342l-7 8M249 343l-6 7M249 344l-5 6M249 345l-4 5M249 346l-3 4M249 347l-2 3M249 348l-1 2"/>
<path d="M249 349v1M249 343l-7 7M249 344l-6 6M249 345l-5 5M249 346l-4 4M249 347l-3 3M249 348l-2 2M249 349l-1 1M249 350h.1M292 345l90 1zM292 341h90v1h-90zM382 345l89 1z"/>
<path d="M382 341h89v1h-89zM471 345l90 1zM471 341h90v1h-90zM488 347l14 18h58M561 345l89 1zM561 341h89v1h-89zM575 342v1M576 342l-1 2M577 342l-2 3M578 342l-3 4M579 342l-4 5M580 342l-5 6"/>
<path d="M581 342l-6 7M582 342l-7 8v-8h7v8M582 343l-6 7M582 344l-5 6M582 345l-4 5M582 346l-3 4M582 347l-2 3M582 348l-1 2M582 349v1M582 343l-7 7M582 344l-6 6M582 345l-5 5"/>
<path d="M582 346l-4 4M582 347l-3 3M582 348l-2 2M582 349l-1 1M582 350h.1M605 351v48M650 345l90 1zM650 341h90v1h-90zM710 342v1M711 342l-1 2M712 342l-2 3M713 342l-3 4"/>
<path d="M714 342l-4 5M715 342l-5 6M716 342l-6 7M717 342l-7 8v-8h7v8M717 346l-4 4M717 346l-3 4M717 345l-5 5M717 343l-6 7M717 344l-5 6M717 345l-4 5M717 347l-2 3M717 348l-1 2"/>
<path d="M717 349v1M717 343l-7 7M717 344l-6 6M717 347l-3 3M717 348l-2 2M717 349l-1 1M740 345l89 1zM740 341h89v1h-89zM829 345l90 1zM829 341h90v1h-90zM843 346h1v2h-1zM919 345l89 1z"/>
<path d="M919 341h89v1h-89zM930 343h7v7h-7zM930 343v7h7v-7l-6 7M930 343v1M931 343l-1 2M932 343l-2 3M933 343l-3 4M934 343l-4 5M935 343l-5 6M936 343l-6 6M936 343l-6 7M937 343l-7 7"/>
<path d="M937 344l-6 6M937 345l-5 5M937 346l-4 4M937 347l-3 3M937 348l-2 2M937 349l-1 1M937 344l-5 6M937 345l-4 5M937 346l-3 4M937 347l-2 3M937 348l-1 2M937 349v1"/>
<path d="M989 346h12v2h-12zM989 346h-775v2h775M1008 351v73M1010 350h55M133 395h62M210 395h387M612 396h389M210 420h791M602 459h399M602 459l-391 26M609 459v34M613 459v34"/>
<path d="M705 459v34M709 459v34M786 441h-124l-21 11M810 459v34M814 459v34M918 459v34M922 459v34M996 459v75M1003 453h37M292 480l2 34M295 479l3 35M372 474l3 35"/>
<path d="M376 474l2 35M464 468l2 35M468 468l2 35M554 462l3 35M558 462l2 34M1036 460v66M214 485l6 75M602 493h394M602 499h394M605 493l-388 27M605 499l-388 26M609 499v35"/>
<path d="M613 499v35M705 499v35M709 499v35M810 499v35M814 499v35M918 499v35M922 499v35M294 520l3 35M298 520l2 34M375 514l2 35M379 514l2 35M467 508l2 35"/>
<path d="M470 508l3 35M557 502l2 35M561 502l2 35M92 539h66l20 22M605 534h403h-403M608 535h400M608 534l-1 7M608 534l-407 28M610 534l-409 28v7l407-28M728 534h-2M1001 534v-81h-399l-392 27 6 80M1008 534v7h-403"/>
<path d="M1010 534h30M335 560h673M470 551h538h-189M493 551v19M502 551v19M599 542v9h-9v-9v28M599 542v28M713 551h-4v-10v29M718 541v10M719 541v29M846 541v29M855 541v29"/>
<path d="M965 551h3M965 541v29M971 551h3M974 541v29M999 541v29M1008 541v29M1036 541v22M119 570h889M123 571l74-9v9zM179 565l1 1M179 566l-24 3M179 567l-24 3"/>
<path d="M180 566l-1 1M180 566l-25 3M197 562v1M197 565h.1M199 564h.1M200 563a1.7 1.7 0 0 0-2 0 1.7 1.7 0 0 0 0 2 1.7 1.7 0 0 0 2-1l1 1M200 562v1M201 562h-1v1M307 570h22h-22zM314 570h.1M314 561v9M323 561v9"/>
<path d="M487 570h22h-22zM493 570h.1M584 570h22h-22zM588 562l-35 39h-74M590 570h.1M599 570h.1M703 570h22h-22zM840 570h22h-22zM959 570h22h-22zM993 570h15h-15zM1010 570h30M334 693h404v60h-404z"/>
<path d="M378 693v60M441 693v60M517 693v60M586 693v60M656 693v60M744 689h417v12h-417zM744 701h417v120h-417zM744 701v120h-603M751 701h410M911 701v120M42 721h31M334 732h404"/>
<path d="M744 740h167M778 740v53M827 740v53M875 740v53M744 750h417M28 765h1133M69 765v56M603 765v56M692 765v56M1161 779h-1133M1105 793v14M1161 793h-1133"/>
<path d="M28 807h716M744 807h417M1000 807v14M1069 807v14M776 821h385"/>
<circle cx="199" cy="564" r="1"/>
<circle cx="199" cy="564" r=".9"/>
</g>
<g fill="#ff0" stroke="#ff0" stroke-width=".72">
<path d="M605 131h396z"/>
<path d="M214 131h325v2z"/>
<path d="M605 131h396v2z"/>
<path d="M214 346l199 2v-2zM214 346l199 2h-199z"/>
<path d="M413 346l162 2v-2zM413 346l162 2h-162z"/>
<path d="M582 346l419 2v-2zM582 346l419 2h-419z"/>
<path d="M574 346l8 2v-2zM574 346l8 2h-8z"/>
<path d="M539 65l66 3v-3zM539 65l66 3h-66z"/>
<path d="M602 68l3 65v-65zM602 68l3 65h-3z"/>
<path d="M214 131v2h325zM214 133h325z"/>
<path d="M605 131v2h396zM605 133h396z"/>
</g>
<g fill="#000" stroke="#000" stroke-width=".72">
<path d="M539 45l7-1v2zM597 44l8 1-8 1zM509 63l2 8h-3zM595 77l2 1-6 5zM168 129l2 1-5 5zM508 122h3l-2 7zM1030 129l1 8h-3zM1061 129l1 8h-2zM79 140l1 8h-2zM409 139l2 2-6 4zM1028 200h3l-1 7zM1030 207l1 7h-3z"/>
<path d="M1030 272l1 8h-3zM1028 265h3l-1 7zM78 331h2l-1 8zM483 341l6 5-2 2zM1028 342h3l-1 8zM1060 342h2l-1 8zM126 395l7-1v3zM195 394l8 1-8 2zM203 395l7-1v3zM597 394l8 1-8 2zM605 396l7-1v2zM1001 395l7 1-7 1z"/>
<path d="M203 420l7-1v3zM1001 419l7 1-7 2zM635 455l5-4 2 2zM1036 453l1 7h-2zM1035 526h2l-1 8zM1036 534l1 7h-2zM177 562l2-2 4 7zM587 561l6-5-4 6zM1035 563h2l-1 7z"/>
</g>
<g fill="none" stroke="#808080" stroke-width=".72">
<path d="M157 134h-1M157 134v1M157 134h.1M180 134v1M180 134h.1M181 136h1M182 136h.1M201 129v15M201 152h.1M201 159v1M201 167h.1M201 174v1"/>
<path d="M201 182h.1M201 189v112M201 308v1M201 316h.1M201 323v1M201 331h.1M201 339v11M156 345h1M157 345h.1M157 344v1M180 345h.1M180 344v1"/>
<path d="M181 343h1M182 343h.1M155 569v1M178 566v1"/>
</g>
<g font-size="11.6">
<text x="393" y="712">WIDTH</text>
<text x="453" y="711">LENGTH</text>
<text x="521" y="710">PLATFORM</text>
<text x="599" y="710">RAILING</text>
<text x="662" y="717">CAPACITY</text>
<text x="403" y="725">(W)</text>
<text x="466" y="725">( L)</text>
<text x="530" y="724">HEIGHT</text>
<text x="600" y="723">HEIGHT</text>
<text x="355" y="747">1</text>
<text x="397" y="747">3600</text>
<text x="463" y="747">11000</text>
<text x="539" y="747">500</text>
<text x="605" y="747">1100</text>
<text x="675" y="747">10 Ton</text>
</g>
<text font-size="11.4" x="339" y="717">SR.NO</text>
<g font-size="11">
<text x="1037" y="713">NIHVA TECHNOLOGIES</text>
<text x="757" y="726">TITLE:- FIX DOCK RAMP</text>
<text x="1053" y="725">PVT. LTD. PUNE</text>
</g>
<g font-size="10.3">
<text x="563" y="43">900</text>
<text x="619" y="51">STAIR CASE</text>
<text x="205" y="103">HANDLE</text>
<text x="508" y="105" transform="rotate(-90 508 105)">900</text>
<text x="433" y="112">GRATING</text>
<text x="1028" y="180" transform="rotate(-90 1028 180)">1300</text>
<text x="400" y="244">CHECKERED PLATE</text>
<text x="709" y="244">CHECKERED PLATE</text>
<text x="77" y="251" transform="rotate(-90 77 251)">3300</text>
<text x="1028" y="251" transform="rotate(-90 1028 251)">1000</text>
<text x="1059" y="251" transform="rotate(-90 1059 251)">3600</text>
<text x="141" y="303" transform="rotate(-90 141 303)">CHECKERED PLATE</text>
<text x="1028" y="323" transform="rotate(-90 1028 323)">1300</text>
<text x="504" y="364">GRATING</text>
<text x="152" y="393">1200</text>
<text x="390" y="393">5500</text>
<text x="795" y="394">5500</text>
<text x="567" y="418">11000</text>
<text x="663" y="440">BOTH SIDE RAILING</text>
<text x="1034" y="503" transform="rotate(-90 1034 503)">1100</text>
<text x="100" y="533">RAMP</text>
<text x="1034" y="561" transform="rotate(-90 1034 561)">500</text>
<text x="479" y="601">FIX SUPPORT</text>
</g>
<text font-size="10.1" x="42" y="718">NOTE:</text>
<g font-size="9.9">
<text x="916" y="761">CLIENT - FERRERO INDIA PVT LTD</text>
<text x="915" y="775">LOCATION - BARAMATI</text>
<text x="915" y="789">PRODUCT - FIX DOCK RAMP</text>
<text x="918" y="804">DWG NO:-NIHVA/24-25/00XX</text>
<text x="1109" y="803">REV- 02</text>
<text x="914" y="818">SCALE: NTS</text>
<text x="1002" y="818">SCALE:--</text>
<text x="1051" y="818">1:1</text>
<text x="1074" y="818">SHEET: 01 OF 01</text>
</g>
<g font-size="9">
<text x="72" y="718">-</text>
<text x="49" y="737">1. ALL DIMENSIONS ARE IN MM</text>
<text x="49" y="749">2. THES DRAWING IS FOR UNDERSTANDING PURPOSE</text>
</g>
<g font-size="8.2">
<text x="1056" y="734">Tel : 020 66304033</text>
<text x="1051" y="742">Email:- info@nihva.com</text>
<text x="788" y="748">NAME</text>
<text x="836" y="749">DATE</text>
<text x="882" y="748">SIGN</text>
<text x="1041" y="749">Website:- www.nihva.com</text>
</g>
<g font-size="7.4">
<text x="746" y="761">DRAWN</text>
<text x="785" y="759">S.J.</text>
<text x="838" y="758">30.08.24</text>
<text x="746" y="773">CHECK</text>
<text x="785" y="773">S.W.</text>
<text x="838" y="772">30.08.24</text>
<text x="746" y="787">APPRD.</text>
<text x="786" y="787">V.T.</text>
<text x="838" y="787">30.08.24</text>
</g>
<g font-size="7.2">
<text x="754" y="697">This drawing &amp; design is the property of NIHVA TECHNOLOGIES. Not to be sold or copied to any other concern.</text>
<text x="37" y="775">SR.NO</text>
<text x="328" y="775">DESCRIPTION</text>
<text x="629" y="775">REV.DATE</text>
<text x="702" y="775">REV.NO</text>
<text x="46" y="789">01</text>
<text x="286" y="789">Platform slope width 3600mm to 3000mm</text>
<text x="629" y="789">18.10.2024</text>
<text x="711" y="789">R01</text>
<text x="46" y="803">02</text>
<text x="260" y="803">Stair Case position change &amp; height adjustable to fix height</text>
<text x="629" y="803">18.10.2024</text>
<text x="711" y="803">R01</text>
<text x="46" y="817">03</text>
<text x="286" y="817">Platform slope width 3000 mm to 3600 mm</text>
<text x="629" y="817">25.10.2024</text>
<text x="711" y="817">R02</text>
</g>
<text font-size="6.9" x="770" y="817">ALL DIMENSION ARE IN mm</text>
<text font-size="6.5" x="746" y="802">If any queries contact : design2@nihva.com</text>
</svg>
